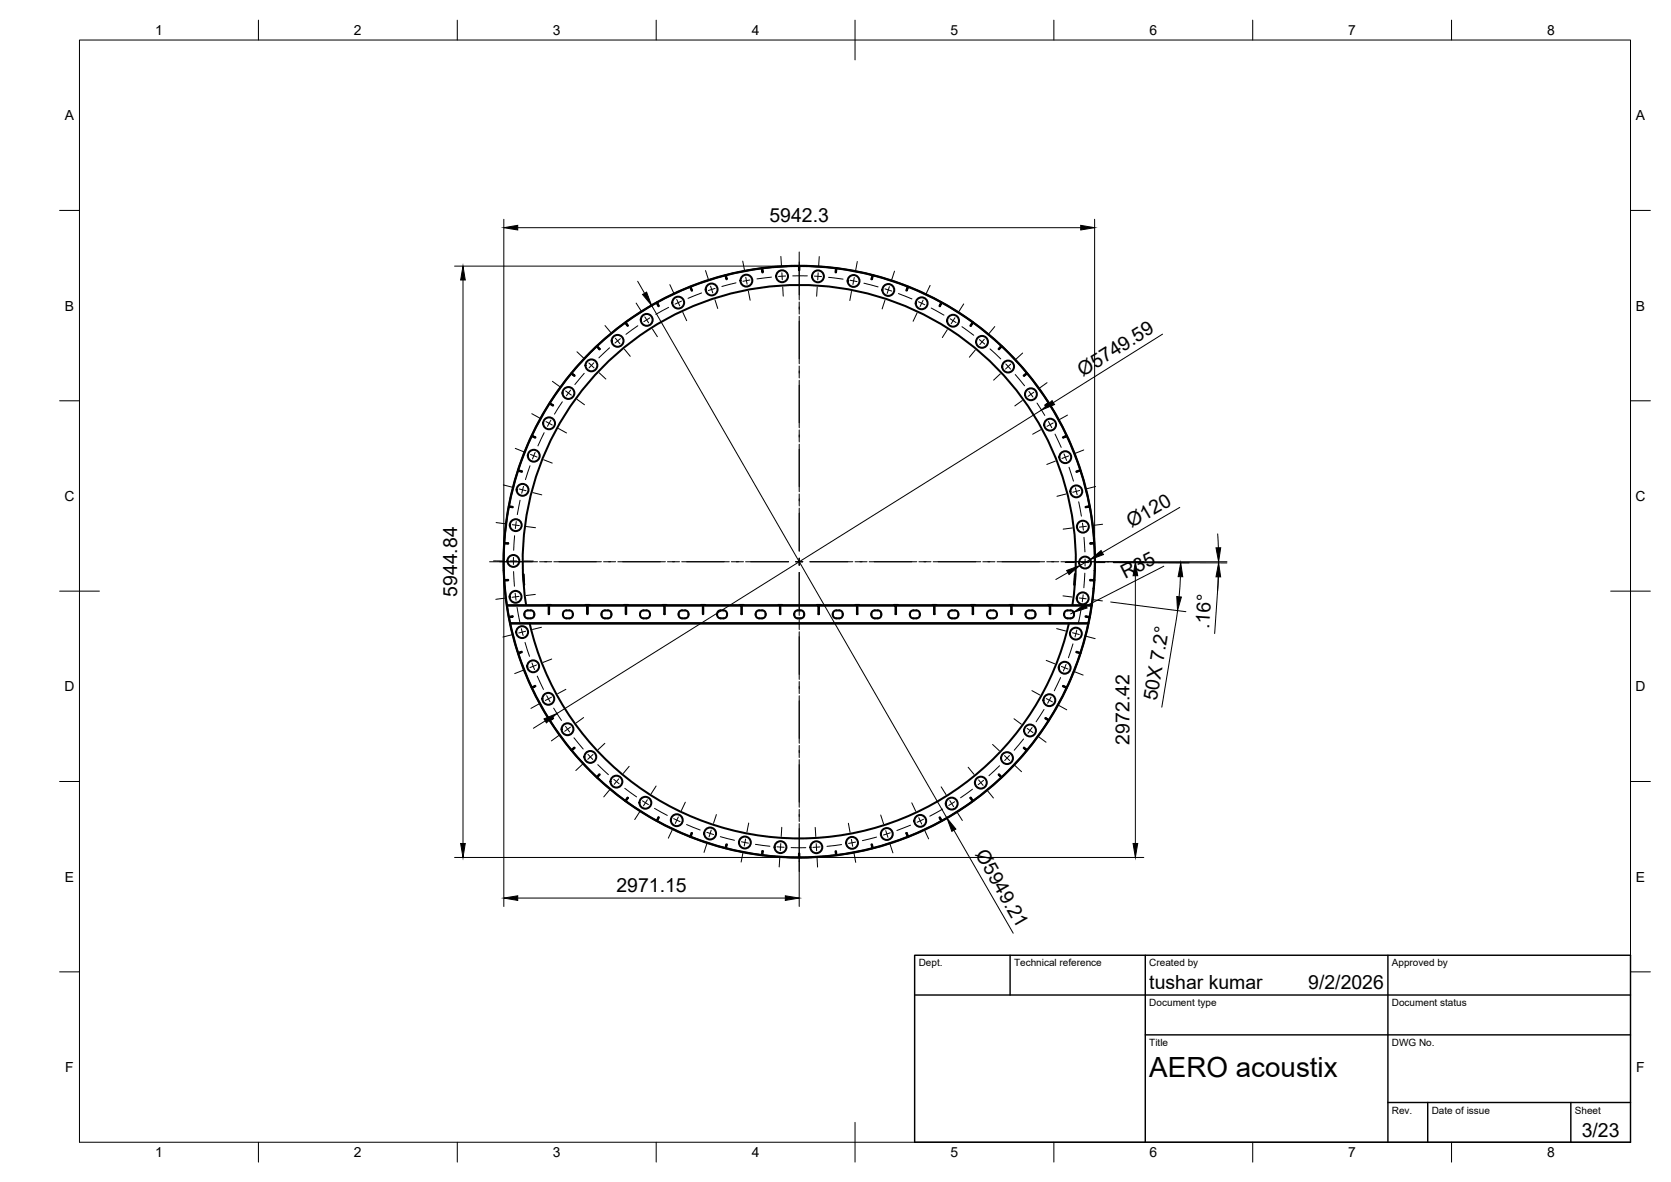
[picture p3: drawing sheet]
<svg xmlns="http://www.w3.org/2000/svg" width="420mm" height="297mm" viewBox="0 0 420 297" stroke-linecap="round" stroke-linejoin="round" font-family="sans-serif">
<!-- layer: Visible -->
<g fill="none" stroke="#000" stroke-width=".51">
<path d="M165.1 76.1l-3.9 2.3-3.9 2.6 .6 .8-.7-.7-3.6 2.8-3.5 3.1M173.6 72.1l-4.3 1.8-4.1 2.1 .4 1-.5-.9M173.7 72.1l.2 .9-.4-.9M182.5 69.2l.3 1h-.2l-.2-1-4.4 1.3-4.3 1.5M191.7 67.4l.1 1-.1 .1-.1-1.1-4.6 .8-4.5 1M200.9 66.9v1l.1-1M200.9 66.9l-4.6 .1-4.6 .4M201 66.9l4.6 .1 4.6 .4-.1 1 .1 .1 .1-1.1 4.6 .8 4.5 1M219.4 69.2l-.3 1 .4-1 5.3 1.6 3.4 1.3-.3 .9 .5-.9 4.2 1.8 4.1 2.1M236.7 76l-.5 .9 .6-.8 4.8 2.8 3 2.1-.6 .8 .7-.7 3.6 2.8 3.5 3-.7 .8 .1 .1 .7-.8 3.9 4 2.4 2.7-.8 .7 .1 .1 .8-.6 2.8 3.6 2.6 3.8M143.7 93.8l-2.8 3.7-2.6 3.8M143.7 93.8l.8 .6-.1 .1-.8-.6"/>
<path d="M150.1 87l.7 .7-.1 .1-.6-.8-3.3 3.3-3 3.4M130.3 118.3l-1.3 4.4-1 4.5 .9 .3-1-.2M130.3 118.2l.9 .3v.1l-.9-.3M133.7 109.5l.9 .4-.9-.3-1.8 4.2-1.6 4.3M138.2 101.3l.9 .5-.1 .1-.8-.5-2.3 4-2.1 4.1M263.7 101.3l-.9 .5 .1 .1 .8-.5M263.7 101.4l2.4 4 2.1 4.1M268.2 109.5l-.9 .4 .9-.3 1.9 4.2 1.5 4.3M271.6 118.2l-.9 .3v.1l.9-.3M271.7 118.3l1.2 4.4 1 4.5-.9 .3 1-.2M126.8 136.4l1 .2h-1M126.8 136.6l-.1 6.9"/>
<path d="M128 127.3l-.8 4.5-.4 4.6M274 127.3l.7 4.5 .4 4.6M275.1 136.4l-1 .2h1M275.1 136.6l.1 6.7M126.7 143.4l.1 2.4 1-.1-1 .2 .2 1.9M126.9 147.9h.1M127 147.9l.5 4.2M127.4 152.2h10.5v2.1h.2v-2.1h9.5v2.1h.2v-2.1h9.5v2.1h.2v-2.1h9.5v2.1l.1-2.1h9.6v2.1l.1-2.1h9.6v2.1l.1-2.1h9.6v2.1l.1-2.1h9.6v2.1h.1v-2.1h9.6v2.1h.1v-2.1h9.6v2.1h.1v-2.1h9.6v2.1h.1v-2.1h9.6v2.1h.1v-2.1h9.6v2.1h.1v-2.1h9.5v2.1h.2v-2.1h10.4l-.5 2.8h-1.1l1 .2-.2 1.4h-145.5M127.5 152.2l.5 2.8M127.9 155l1-.1-.9 .3 .3 1.4M128.3 156.7h145.3M128.3 156.7l2 7.4"/>
<path d="M131.8 147l-.2-2.7 .2 2.7M132.1 153.6l.3-.2a1.61 1.61 0 0 1 1.9 .5v.4a.94 .94 0 0 1-.8 1.1h-.8a1.02 1.02 0 0 1-.8-.7 1.02 1.02 0 0 1 .2-1.1zM133.2 156.7a69.5 69.5 0 0 0 67.8 54 69.5 69.5 0 0 0 67.8-54M142.4 153.4h.8a1.01 1.01 0 0 1 .8 1 1.01 1.01 0 0 1-.8 1h-.8M142.4 153.4a1.01 1.01 0 0 0-.9 1 1.01 1.01 0 0 0 .9 1M152.8 153.4h-.7a1.01 1.01 0 0 0-.9 1 1.01 1.01 0 0 0 .9 1h.7M152.9 153.4a1.01 1.01 0 0 1 .8 1 1.01 1.01 0 0 1-.8 1M161.2 153.6l.3-.2a1.61 1.61 0 0 1 1.9 .5v.4a.94 .94 0 0 1-.9 1.1h-.7a1.02 1.02 0 0 1-.9-.7 1.02 1.02 0 0 1 .3-1.1zM170.9 153.6l.3-.2a1.61 1.61 0 0 1 1.9 .5v.4a.94 .94 0 0 1-.9 1.1h-.7a1.02 1.02 0 0 1-.9-.7 1.02 1.02 0 0 1 .3-1.1zM180.3 154.3v.2M180.3 154.5a.88 .88 0 0 0 .9 .9M181.2 153.4h.7a1.01 1.01 0 0 1 .9 1 1.01 1.01 0 0 1-.9 1h-.7"/>
<path d="M181.2 153.4a.88 .88 0 0 0-.9 .9M190 154.3v.2M190 154.5a.88 .88 0 0 0 .9 .9h.7M191.6 153.4h-.7a.88 .88 0 0 0-.9 .9M191.6 153.4a1.01 1.01 0 0 1 .9 1 1.01 1.01 0 0 1-.9 1M200 153.6l.2-.2a1.61 1.61 0 0 1 1.9 .5l.1 .4a.94 .94 0 0 1-.9 1.1h-.7a1.02 1.02 0 0 1-.9-.7 1.02 1.02 0 0 1 .3-1.1zM209.7 153.6l.2-.2a1.61 1.61 0 0 1 1.9 .5l.1 .4a.94 .94 0 0 1-.9 1.1h-.7a1.02 1.02 0 0 1-.9-.7 1.02 1.02 0 0 1 .3-1.1zM219.4 153.6l.2-.2a1.61 1.61 0 0 1 1.9 .5l.1 .4a.94 .94 0 0 1-.9 1.1h-.7a1.02 1.02 0 0 1-.9-.7 1.02 1.02 0 0 1 .3-1.1zM228.8 154.3v.2M228.8 154.5a.88 .88 0 0 0 .9 .9M229.7 153.4h.7a1.01 1.01 0 0 1 .9 1 1.01 1.01 0 0 1-.9 1h-.7M229.7 153.4a.88 .88 0 0 0-.9 .9"/>
<path d="M240.1 153.4h-.7a1.01 1.01 0 0 0-.9 1 1.01 1.01 0 0 0 .9 1h.7M240.1 153.4a.88 .88 0 0 1 .9 .9M241 154.3v.2M241 154.5a.88 .88 0 0 1-.9 .9M248.4 153.6l.3-.2a1.61 1.61 0 0 1 1.9 .5l.1 .4a.94 .94 0 0 1-.9 1.1h-.7a1.02 1.02 0 0 1-.9-.7 1.02 1.02 0 0 1 .2-1.1zM258.1 153.6l.3-.2a1.61 1.61 0 0 1 1.9 .5l.1 .4a.94 .94 0 0 1-.9 1.1h-.7a1.02 1.02 0 0 1-.9-.7 1.02 1.02 0 0 1 .2-1.1zM267.5 154.3v.2M267.6 154.5a.88 .88 0 0 0 .8 .9M268.4 153.4h.8a1.01 1.01 0 0 1 .9 1 1.01 1.01 0 0 1-.9 1h-.8M268.4 153.4a.88 .88 0 0 0-.8 .9M269.6 152.1a69.5 69.5 0 0 0-68.6-80.5 69.5 69.5 0 0 0-68.7 80.5M270.3 144.3l-.2 2.7z"/>
<path d="M273.6 156.7l-1.9 7.4M275.1 145.9l-.6 6.2h-147.1M275.2 143.3v.2M275.2 143.4l-.1 2.4-1-.1 1 .2M130.3 164.1l.9-.3v.1l-.9 .3 1.6 4.3 1.8 4.3 .9-.3-.9 .4M133.8 172.8l2.1 4.2 2.3 3.9 .8-.5 .1 .1-.9 .5M271.6 164.1l-.9-.3v.1l.9 .3-1.9 5.2-1.5 3.3-.9-.2 .9 .4-2.1 4.1-2.4 3.9M138.3 181l2.6 3.8 2.8 3.7M143.6 188.5l.8-.6 .1 .1-.8 .6M143.8 188.6l3 3.4 3.3 3.3 .6-.7 .1 .1-.7 .7M150.1 195.4l3.5 3 3.6 2.8M251.8 195.4l-3.5 3-3.6 2.8"/>
<path d="M258.3 188.5l-.8-.6-.1 .1 .8 .6-3.1 3.4-3.2 3.3-.7-.7-.1 .1 .7 .7M263.7 181l-2.6 3.8-2.8 3.7M263.7 180.9l-.8-.5-.1 .1 .9 .5M157.2 201.3l.7-.8-.6 .8M157.3 201.3l3.9 2.6 3.9 2.3M165.1 206.3l.5-.9-.4 .9M165.2 206.3l4.1 2.1 4.3 1.8M173.5 210.3l.4-1-.2 1M173.7 210.3l4.3 1.5 4.4 1.3M182.4 213.1l.2-.9h.2l-.2 .9 4.4 1 4.6 .8M191.6 214.9l.1-1h.1l-.1 1M191.7 214.9l4.6 .4 4.6 .2 .1-1v1l4.6-.2 4.6-.4"/>
<path d="M210.3 214.9l-.1-1h-.1l.1 1M219.5 213.1l-.3-.9h-.1l.3 .9-4.5 1-4.6 .8M228.4 210.3l-.4-1 .3 1-4.4 1.5-4.4 1.3M236.7 206.3l-4.1 2.1-4.2 1.8M236.8 206.3l-.5-.9 .4 .9M244.6 201.3l-3.8 2.6-4 2.3M244.7 201.3l-.7-.8 .6 .8"/>
<circle cx="170.5" cy="76" r="1.49"/>
<circle cx="178.9" cy="72.7" r="1.49"/>
<circle cx="187.7" cy="70.5" r="1.49"/>
<circle cx="196.6" cy="69.4" r="1.49"/>
<circle cx="205.7" cy="69.4" r="1.49"/>
<circle cx="214.6" cy="70.6" r="1.49"/>
<circle cx="223.4" cy="72.9" r="1.49"/>
<circle cx="231.7" cy="76.2" r="1.49"/>
<circle cx="142.9" cy="98.8" r="1.49"/>
<circle cx="148.7" cy="91.8" r="1.49"/>
<circle cx="155.3" cy="85.7" r="1.49"/>
<circle cx="162.6" cy="80.4" r="1.49"/>
<circle cx="239.6" cy="80.6" r="1.49"/>
<circle cx="246.9" cy="85.9" r="1.49"/>
<circle cx="253.5" cy="92.1" r="1.49"/>
<circle cx="259.2" cy="99.1" r="1.49"/>
<circle cx="134.2" cy="114.5" r="1.49"/>
<circle cx="138.1" cy="106.4" r="1.49"/>
<circle cx="264" cy="106.7" r="1.49"/>
<circle cx="267.9" cy="114.9" r="1.49"/>
<circle cx="129.7" cy="132" r="1.49"/>
<circle cx="131.4" cy="123.1" r="1.49"/>
<circle cx="270.6" cy="123.5" r="1.49"/>
<circle cx="272.3" cy="132.4" r="1.49"/>
<circle cx="129.1" cy="141" r="1.49"/>
<circle cx="129.6" cy="150" r="1.49"/>
<circle cx="131.3" cy="158.9" r="1.49"/>
<circle cx="201" cy="141.2" r="74.4"/>
<circle cx="270.5" cy="159.2" r="1.49"/>
<circle cx="272.2" cy="150.4" r="1.49"/>
<circle cx="272.8" cy="141.4" r="1.49"/>
<circle cx="134.1" cy="167.4" r="1.49"/>
<circle cx="137.9" cy="175.6" r="1.49"/>
<circle cx="263.9" cy="176" r="1.49"/>
<circle cx="267.7" cy="167.8" r="1.49"/>
<circle cx="142.7" cy="183.3" r="1.49"/>
<circle cx="148.4" cy="190.2" r="1.49"/>
<circle cx="155" cy="196.4" r="1.49"/>
<circle cx="246.6" cy="196.7" r="1.49"/>
<circle cx="253.2" cy="190.5" r="1.49"/>
<circle cx="259" cy="183.6" r="1.49"/>
<circle cx="162.3" cy="201.7" r="1.49"/>
<circle cx="170.2" cy="206.1" r="1.49"/>
<circle cx="178.6" cy="209.5" r="1.49"/>
<circle cx="187.3" cy="211.7" r="1.49"/>
<circle cx="196.2" cy="212.9" r="1.49"/>
<circle cx="205.3" cy="212.9" r="1.49"/>
<circle cx="214.2" cy="211.8" r="1.49"/>
<circle cx="223" cy="209.6" r="1.49"/>
<circle cx="231.4" cy="206.3" r="1.49"/>
<circle cx="239.3" cy="201.9" r="1.49"/>
</g>
<!-- layer: Hidden -->
<g fill="none" stroke="#000" stroke-width=".25">
<path d="M165.1 76.1l-.4 .1M165.6 75.8l-.4 .2M173.5 72.1h.1M173.5 72.1l-.4 .1M174 71.8l-.3 .3M182.4 69.2l-.4 .1M182.9 69l-.4 .2M191.1 67.5h.5M192.1 67.3l-.4 .1M200.4 66.8l.5 .1M200.9 66.9h.1M201.4 66.8l-.4 .1"/>
<path d="M209.8 67.3l.4 .1M210.3 67.5h.5M218.9 69l.5 .2M219.4 69.2h.1M219.5 69.2l.4 .1M227.9 71.8l.3 .3M228.4 72.1l.4 .1M236.3 75.8l.4 .2M236.8 76.1l.4 .1M143.6 93.9l-.3 .3M144 93.4l-.3 .4M150 87h.1"/>
<path d="M150 87l-.3 .3M150.4 86.6l-.3 .4M157.2 81.1l-.4 .2M157.6 80.7l-.3 .3M244.2 80.7l.4 .3M244.6 81h.1M244.7 81.1l.4 .2M251.5 86.6l.3 .4M251.9 87l.3 .3M252.2 87.3h.1M257.9 93.4l.3 .4M258.3 93.9l.3 .3"/>
<path d="M130.3 118.2v.1M130.4 117.7l-.3 1M133.7 109.6l-.3 .4M133.9 109.1h.1M133.9 109.1l-.2 .4M138.2 101.4h.1M138.2 101.4l-.3 .4M138.4 100.9l-.2 .4M263.5 100.9l.2 .4M263.7 101.4l.3 .4M268 109.1l.2 .4M268.2 109.6l.3 .4"/>
<path d="M271.5 117.7l.3 1M271.6 118.2v.1M126.8 136.6h.1M126.8 136.6l-.1 .4M126.8 136h.1M126.8 136v.4M128 127.2l-.1 .1M273.9 127.2l.1 .1M275.1 136v.4M275.1 136.6l.1 .4M126.7 145.3l.1 .5M126.7 145.3v.1"/>
<path d="M126.8 145.9v.5M127.8 154.6l.1 .4M128 155.2v.4M137.5 152.1l.4 .1M138.5 152.1l-.4 .1M147.2 152.1l.4 .1M148.2 152.1l-.4 .1M156.9 152.1l.4 .1M157.9 152.1l-.4 .1M166.6 152.1l.4 .1M167.6 152.1l-.5 .1M176.3 152.1l.4 .1"/>
<path d="M177.3 152.1l-.5 .1M186 152.1l.4 .1M187 152.1l-.5 .1M195.7 152.1l.4 .1M196.7 152.1l-.5 .1M205.4 152.1l.4 .1M206.4 152.1l-.5 .1M215.1 152.1l.4 .1M216 152.1l-.4 .1M224.7 152.1l.5 .1M225.7 152.1l-.4 .1M234.4 152.1l.5 .1"/>
<path d="M235.4 152.1l-.4 .1M244.1 152.1l.5 .1M245.1 152.1l-.4 .1M253.8 152.1l.5 .1M254.8 152.1l-.4 .1M263.5 152.1l.4 .1M264.5 152.1l-.4 .1M273.9 155.6h.1M273.9 155.2v.4M274.1 154.6l-.1 .4M275 147.9h.1M275.1 145.9v.5"/>
<path d="M275.1 145.8h.1M275.2 145.4l-.1 .4M130.1 163.7l.2 .4M130.3 164.2l.1 .4M133.4 172.4l.3 .4M133.7 172.9l.2 .4M268.2 172.9l-.2 .4M268.5 172.4l-.3 .4M271.6 164.2l-.1 .4M271.6 164.1h.1M271.8 163.7l-.2 .4M271.8 163.7h.1"/>
<path d="M137.9 180.6l.3 .3M138.2 181l.2 .4M143.3 188.2l.3 .3M143.7 188.6l.3 .4M149.7 195l.3 .3M150.1 195.4l.3 .3M251.8 195.4l-.3 .3M252.2 195l-.3 .3M257.9 188.9v.1M258.2 188.6l-.3 .3M258.6 188.2l-.3 .3M263.7 181l-.2 .4"/>
<path d="M264 180.6l-.3 .3M156.9 201l.3 .3M156.9 201h-.1M157.3 201.3h.1M157.3 201.3l.3 .3M164.7 206.1l.4 .2M165.2 206.3h.1M165.2 206.3l.4 .3M173.1 210.1l.4 .2M173.7 210.3h.1M173.7 210.3l.3 .2M182 213.1h.4"/>
<path d="M182.5 213.2l.4 .1M191.1 214.9h.5M191.7 214.9h.1M191.7 214.9l.4 .1M200.9 215.5h-.5M201 215.5h.4M210.2 214.9l-.4 .1M210.3 214.9h.5M219.4 213.2l-.5 .1M219.9 213.1h-.4M228.2 210.3l-.3 .2M228.4 210.3h.1"/>
<path d="M228.8 210.1l-.4 .2M236.7 206.3l-.4 .3M237.2 206.1l-.4 .2M244.6 201.3l-.4 .3M244.7 201.3h.1M245.1 201l-.4 .3"/>
</g>
<!-- layer: BORDER -->
<g fill="none" stroke="#000" stroke-width=".25">
<path d="M20 10.1h390v276.9h-390zM65 5.1v5M115 5.1v5M165 5.1v5M215 5.1v10M265 5.1v5M315 5.1v5M365 5.1v5M15 52.9h5M410 52.9h5M15 100.7h5M410 100.7h5"/>
<path d="M15 148.6h10M405 148.6h10M15 196.4h5M410 196.4h5M15 244.2h5M410 244.2h5M65 287v5M115 287v5M165 287v5M215 282.1v9.9M265 287v5M315 287v5"/>
<path d="M365 287v5"/>
</g>
<!-- layer: TITLEBLOCK -->
<path d="M230 240.1h180v46.9h-180zM230 250h180M254 240.1v9.9M288 240.1v46.9M349 240.1v46.9M288 260.1h122M349 277.1h61M359 277.1v9.9M395 277.1v9.9" fill="none" stroke="#000" stroke-width=".36"/>
<!-- layer: Smart Centers -->
<g fill="none" stroke="#000" stroke-width=".25">
<path d="M160 76.2l1.2 1.9M162.1 79.6l1 1.5M163.4 79.9l-1.5 .9M168.1 77.2l-3.2 1.8M168.4 71.5l1 2.1M170.2 75.3l.7 1.6M171.4 75.7l-1.7 .7M171.7 78.5l1 2.1M176.4 73.6l-3.4 1.4M177.4 68l.7 2.2M178.7 71.9l.5 1.7M179.8 75.3l.7 2.2"/>
<path d="M179.8 72.5l-1.7 .5M185.1 71.1l-3.6 .9M186.8 65.6l.4 2.3M187.5 69.7l.4 1.7M188.2 73.2l.4 2.2M188.6 70.4l-1.8 .3M194 69.6l-3.7 .5M196.3 64.4l.2 2.4M196.6 68.5l.1 1.8M196.8 72.1l.1 2.3M197.5 69.4l-1.7 .1M199.3 69.3h3.7"/>
<path d="M201 63.3v12.1M201 75.9v3M201 79.5v11.9M204.8 69.4l1.8 .1M205.5 72.1l-.2 2.4M205.7 68.6l-.1 1.7M206 64.5l-.2 2.3M208.3 69.7l3.7 .5M213.7 70.4l1.8 .4M214.1 73.2l-.4 2.3M214.8 69.7l-.3 1.8M215.6 65.7l-.5 2.3"/>
<path d="M217.2 71.2l3.6 .9M222.5 72.6l1.7 .5M222.5 75.4l-.7 2.2M223.6 72l-.5 1.7M224.9 68.1l-.7 2.2M225.9 73.8l3.4 1.3M230.6 78.6l-1 2.1M230.9 75.8l1.6 .8M232.1 75.4l-.7 1.6M233.9 71.7l-1 2.1M234.1 77.4l3.2 1.8M240.1 79.8l-.9 1.6"/>
<path d="M242.3 76.4l-1.2 1.9M138.9 95.8l1.9 1.4M142.2 98.2l1.5 1.1M143.5 98l-1.1 1.5M145.1 88.4l1.6 1.6M146.9 93.8l-2.4 2.8M148.1 91.2l1.3 1.2M149.3 91.2l-1.2 1.3M150.6 93.7l1.7 1.6M152.1 81.8l1.5 1.8M153.3 87.4l-2.7 2.5M154.7 85l1.2 1.4"/>
<path d="M156 85.1l-1.4 1.1M157 87.7l1.5 1.8M160.4 81.9l-3 2.1M164 82.7l1.3 1.9M201 92v3M201 95.6v11.9M238.2 82.9l-1.3 1.9M238.9 80.1l1.5 1M241.9 82.1l2.9 2.2M245.2 88l-1.5 1.8M246.2 85.3l1.4 1.2M247.5 85.2l-1.1 1.4"/>
<path d="M248.9 87.7l2.7 2.5M250.1 82.1l-1.5 1.8M251.5 93.9l-1.7 1.6M252.9 91.5l1.2 1.3M254.1 91.5l-1.3 1.2M255.3 94.1l2.3 2.9M257.1 88.7l-1.7 1.6M258.7 98.3l1 1.5M259.9 98.6l-1.4 1M263.3 96.2l-1.9 1.3M129.6 112.7l2.1 .8M133.3 117l-1.2 3.5"/>
<path d="M133.4 114.2l1.6 .7M133.7 104l2 1.1M134.6 113.7l-.7 1.6M136.7 115.5l2.2 .9M136.8 108.7l-1.5 3.4M137.3 105.9l1.6 .9M138.5 105.6l-.8 1.5M140.4 107.7l2.1 1.1M141.4 101l-2 3.1M145.1 100.4l1.9 1.3M201 108v3.1M201 111.6v12"/>
<path d="M257 100.7l-1.8 1.3M260.8 101.3l1.9 3.1M261.7 108l-2 1.1M263.6 105.9l.9 1.6M264.8 106.3l-1.6 .9M265.3 109.1l1.5 3.3M265.4 115.9l-2.2 .8M267.5 114.1l.7 1.6M268.4 104.3l-2 1.1M268.7 114.6l-1.7 .6M268.8 117.4l1.1 3.5M272.5 113.1l-2.2 .8"/>
<path d="M124.7 131.3l2.3 .3M126.6 121.9l2.2 .5M128.8 131.9l1.8 .2M129.4 134.6l-.2 3.7M129.8 131.1l-.2 1.7M130.5 122.9l1.8 .4M130.8 125.7l-.7 3.6M131.6 122.2l-.4 1.8M132.3 132.3l2.3 .3M134 123.8l2.2 .6M201 124.1v3.1M201 127.7v10.8"/>
<path d="M268 124.1l-2.2 .6M269.6 132.7l-2.3 .3M270.4 122.6l.4 1.7M271.2 126.1l.7 3.6M271.5 123.3l-1.8 .4M272.2 131.5l.2 1.7M272.6 135l.2 3.7M273.2 132.3l-1.8 .2M275.5 122.3l-2.3 .5M277.2 131.7l-2.2 .3M123.1 141.2h12M124.1 141h2.3"/>
<path d="M127 150.3l-2.3 .3M128.2 141h1.8M128.7 159.5l-2.3 .6M129.1 140.1v1.8M129.1 143.6l.2 3.7M129.5 149.1l.3 1.8M130 152.6l.7 3.6M130.5 149.9l-1.7 .2M131.1 158l.4 1.7M131.8 141h2.3M132.2 158.6l-1.8 .5M134.6 149.4l-2.3 .3"/>
<path d="M135.7 141.2h3M136.1 157.6l-2.2 .6M139.3 141.2h11.9M151.8 141.2h3M155.3 141.2h12M167.8 141.2h3.1M171.4 141.2h12M183.9 141.2h3M187.5 141.2h10.8M200.1 141.2h1.7M201 140.3v1.8M201 143.9v10.8"/>
<path d="M201 155.2v3M201 158.8v11.9M203.6 141.2h10.8M215 141.2h3M218.5 141.2h12M231.1 141.2h3M234.6 141.2h12M247.1 141.2h3.1M250.7 141.2h12M263.2 141.2h3M265.7 158l2.2 .6M266.8 141.2h12"/>
<path d="M267.3 149.7l2.3 .3M267.8 141.4h2.4M269.7 159l1.7 .5M270.8 158.4l-.5 1.7M271.4 150.3l1.7 .2M271.8 153l-.7 3.6M271.9 141.4h1.8M272.4 149.5l-.3 1.7M272.8 144l-.3 3.7M272.8 140.5v1.7M273.1 159.9l2.3 .6M274.9 150.7l2.3 .3"/>
<path d="M275.5 141.4h2.3M131.6 168.4l-2.2 .9M132 161.4l1.1 3.5M133.7 166.6l.7 1.7M134.9 167.1l-1.7 .7M135.1 169.9l1.6 3.4M135.5 176.9l-2 1.1M137.5 174.8l.8 1.6M138.7 175.2l-1.6 .9M138.7 165.6l-2.1 .9M139.2 178l2 3M142.3 173.2l-2.1 1.1"/>
<path d="M201 171.3v3M201 174.8v12M259.5 173.6l2 1.1M262.5 178.3l-2 3.1M263.1 175.5l1.5 .9M263.1 166l2.1 .8M264.3 175.2l-.9 1.5M266.2 177.3l2 1.1M266.7 170.3l-1.6 3.3M266.9 167.5l1.6 .6M268 167l-.6 1.6M269.8 161.8l-1.2 3.5"/>
<path d="M270.2 168.8l2.2 .9M140.5 184.8l-1.9 1.4M142.2 182.5l1 1.5M143.4 182.7l-1.4 1.1M144.3 185.4l2.3 2.8M146.5 192.1l-1.7 1.5M146.7 180.3l-1.8 1.4M147.8 189.6l1.3 1.3M149.1 189.6l-1.3 1.2M150.3 192.2l2.7 2.5M152.1 186.8l-1.7 1.6M153.3 198.5l-1.5 1.8"/>
<path d="M154.3 195.8l1.4 1.2M155.6 195.7l-1.2 1.4M157.1 198.1l3 2.2M158.2 192.6l-1.5 1.8M165 197.5l-1.3 2M201 187.3v3.1M201 190.9v12M236.6 197.7l1.3 2M243.4 192.8l1.5 1.8M244.5 198.3l-3 2.2M246.1 196l1.1 1.4M247.3 196.1l-1.4 1.1"/>
<path d="M248.3 198.7l1.5 1.8M249.6 187.1l1.7 1.6M251.3 192.4l-2.6 2.5M252.6 189.9l1.3 1.2M253.8 189.8l-1.2 1.3M255 180.6l1.8 1.4M255.2 192.3l1.7 1.6M257.4 185.7l-2.4 2.8M258.3 183.1l1.4 1M259.5 182.8l-1 1.5M261.2 185.2l1.8 1.3M160.8 204l-1.2 2"/>
<path d="M161.5 201.3l1.5 .9M162.8 201l-1 1.5M164.6 203.1l3.2 1.8M169 208.5l-1 2.1M169.4 205.7l1.6 .8M170.6 205.3l-.8 1.6M172.3 201.6l-1 2.1M172.6 207.2l3.4 1.4M177.7 209.2l1.7 .5M177.7 212l-.7 2.2M178.8 208.6l-.5 1.7M180.1 204.7l-.7 2.2"/>
<path d="M181.1 210.3l3.6 .9M186.4 211.5l1.8 .4M186.8 214.4l-.4 2.2M187.5 210.8l-.4 1.8M188.3 206.8l-.5 2.3M189.9 212.2l3.7 .5M195.4 212.8l1.8 .1M196.1 215.6l-.2 2.3M196.3 212l-.1 1.8M196.6 207.9l-.2 2.3M198.9 213h3.7M201 203.4v3"/>
<path d="M201 207v12M205 207.9l.1 2.3M205.2 212l.1 1.8M205.4 215.6l.2 2.3M206.2 212.8l-1.8 .1M211.6 212.2l-3.7 .5M213.3 206.9l.4 2.3M214.1 210.9l.3 1.8M214.7 214.4l.5 2.3M215.1 211.6l-1.7 .4M220.4 210.4l-3.5 .9M221.4 204.8l.8 2.2"/>
<path d="M222.7 208.7l.6 1.7M223.8 212.1l.7 2.2M223.8 209.3l-1.7 .5M228.9 207.4l-3.4 1.3M229.3 201.7l1 2.2M231 205.5l.8 1.6M232.2 205.9l-1.6 .7M232.5 208.7l1 2.1M237 203.3l-3.2 1.8M238.8 201.2l1 1.5M240.1 201.5l-1.5 .9M240.7 204.2l1.3 2"/>
</g>
<!-- layer: FD_Dimensions -->
<g fill="none" stroke="#000" stroke-width=".25">
<path d="M126.7 55.1v86.2M130.2 57.2h141.5M275.2 55.1v86.2M114.3 66.9h84.5M116.4 70.4v141.6M160.3 70.7l1.8 3M163.8 76.7l74.3 128.9M292.3 84l-27.5 17.2M261.9 103l-121.9 76.3M296.7 127.5l-19.5 11.4M306.2 134.2l.2 3.5M126.7 145.4v82.4"/>
<path d="M268.5 143.9l-3 1.7M270 153.9l-.8 .4M274.1 140.6l-2.6 1.5M276.1 141.2h32.4M279.3 151.3l18.9 2.4M279.9 141.4l28.6 .1M285.5 144.7v67.3M292.6 142.3l-19.5 10M296.1 153.4l-4 24.3M296.8 144.9l-.3 5.1M306.2 148.4l-.8 10.8M306.4 141.2l-.2 7.2 .1-3.5"/>
<path d="M137.1 181.2l-3 1.8M114.3 215.5h84.5M201 216.3v11.5M203.1 215.5h84.5M239.8 208.6l15 25.9M130.2 225.7h67.3"/>
</g>
<g fill="#000" stroke="#000" stroke-width=".25">
<path d="M126.7 57.2l3.5-.6v1.2zM271.7 56.6l3.5 .6-3.5 .6zM116.4 66.9l.6 3.5h-1.2zM161.6 74l1-.6 1.2 3.3zM261.9 103l2.6-2.3 .7 1zM274.1 140.6l2.8-2.2 .6 1zM305.8 137.7h1.1l-.5 3.5zM268.2 143.4l3.3-1.3-2.7 2.3zM270 153.9l2.8-2.1 .5 1zM285.5 141.2l.6 3.5h-1.2zM296.9 141.4l.5 3.5h-1.2zM295.9 149.9l1.2 .1-1 3.4z"/>
<path d="M306.4 141.5l.5 3.5h-1.1zM136.8 180.7l3.2-1.4-2.6 2.4zM115.8 212h1.2l-.6 3.5zM238.1 205.6l2.2 2.8-1 .5zM284.9 212h1.2l-.6 3.5zM126.7 225.7l3.5-.6v1.2zM197.5 225.1l3.5 .6-3.5 .6z"/>
</g>
<text font-size="7" x="289" y="270.6">AERO acoustix</text>
<g font-size="4.9">
<text x="193.5" y="55.8">5942.3</text>
<text x="272.3" y="94.7" transform="rotate(-32 272.3 94.7)">Ø5749.59</text>
<text x="284.5" y="132.8" transform="rotate(-30 284.5 132.8)">Ø120</text>
<text x="115" y="150" transform="rotate(-90 115 150)">5944.84</text>
<text x="282.9" y="145.6" transform="rotate(-27 282.9 145.6)">R35</text>
<text x="304" y="158.2" transform="rotate(-86 304 158.2)">.16°</text>
<text x="290.9" y="176.3" transform="rotate(-81 290.9 176.3)">50X 7.2°</text>
<text x="284" y="187.1" transform="rotate(-90 284 187.1)">2972.42</text>
<text x="245.1" y="214.7" transform="rotate(60 245.1 214.7)">Ø5949.21</text>
<text x="155" y="224.2">2971.15</text>
<text x="289" y="248.5">tushar kumar</text>
<text x="329" y="248.5">9/2/2026</text>
<text x="397.7" y="285.7">3/23</text>
</g>
<g font-size="3.5">
<text x="39" y="8.8">1</text>
<text x="89" y="8.8">2</text>
<text x="139" y="8.8">3</text>
<text x="189" y="8.8">4</text>
<text x="239" y="8.8">5</text>
<text x="289" y="8.8">6</text>
<text x="339" y="8.8">7</text>
<text x="389" y="8.8">8</text>
<text x="16.3" y="30.2">A</text>
<text x="411.3" y="30.2">A</text>
<text x="16.3" y="78">B</text>
<text x="411.3" y="78">B</text>
<text x="16.2" y="125.9">C</text>
<text x="411.2" y="125.9">C</text>
<text x="16.2" y="173.7">D</text>
<text x="411.2" y="173.7">D</text>
<text x="16.3" y="221.6">E</text>
<text x="411.3" y="221.6">E</text>
<text x="16.4" y="269.4">F</text>
<text x="411.4" y="269.4">F</text>
<text x="39" y="290.8">1</text>
<text x="89" y="290.8">2</text>
<text x="139" y="290.8">3</text>
<text x="189" y="290.8">4</text>
<text x="239" y="290.8">5</text>
<text x="289" y="290.8">6</text>
<text x="339" y="290.8">7</text>
<text x="389" y="290.8">8</text>
</g>
<g font-size="2.5">
<text x="231" y="242.9">Dept.</text>
<text x="255" y="242.9">Technical reference</text>
<text x="289" y="242.9">Created by</text>
<text x="350" y="242.9">Approved by</text>
<text x="289" y="252.8">Document type</text>
<text x="350" y="252.8">Document status</text>
<text x="289" y="262.9">Title</text>
<text x="350" y="262.9">DWG No.</text>
<text x="350" y="279.9">Rev.</text>
<text x="360" y="279.9">Date of issue</text>
<text x="396" y="279.9">Sheet</text>
</g>
</svg>
